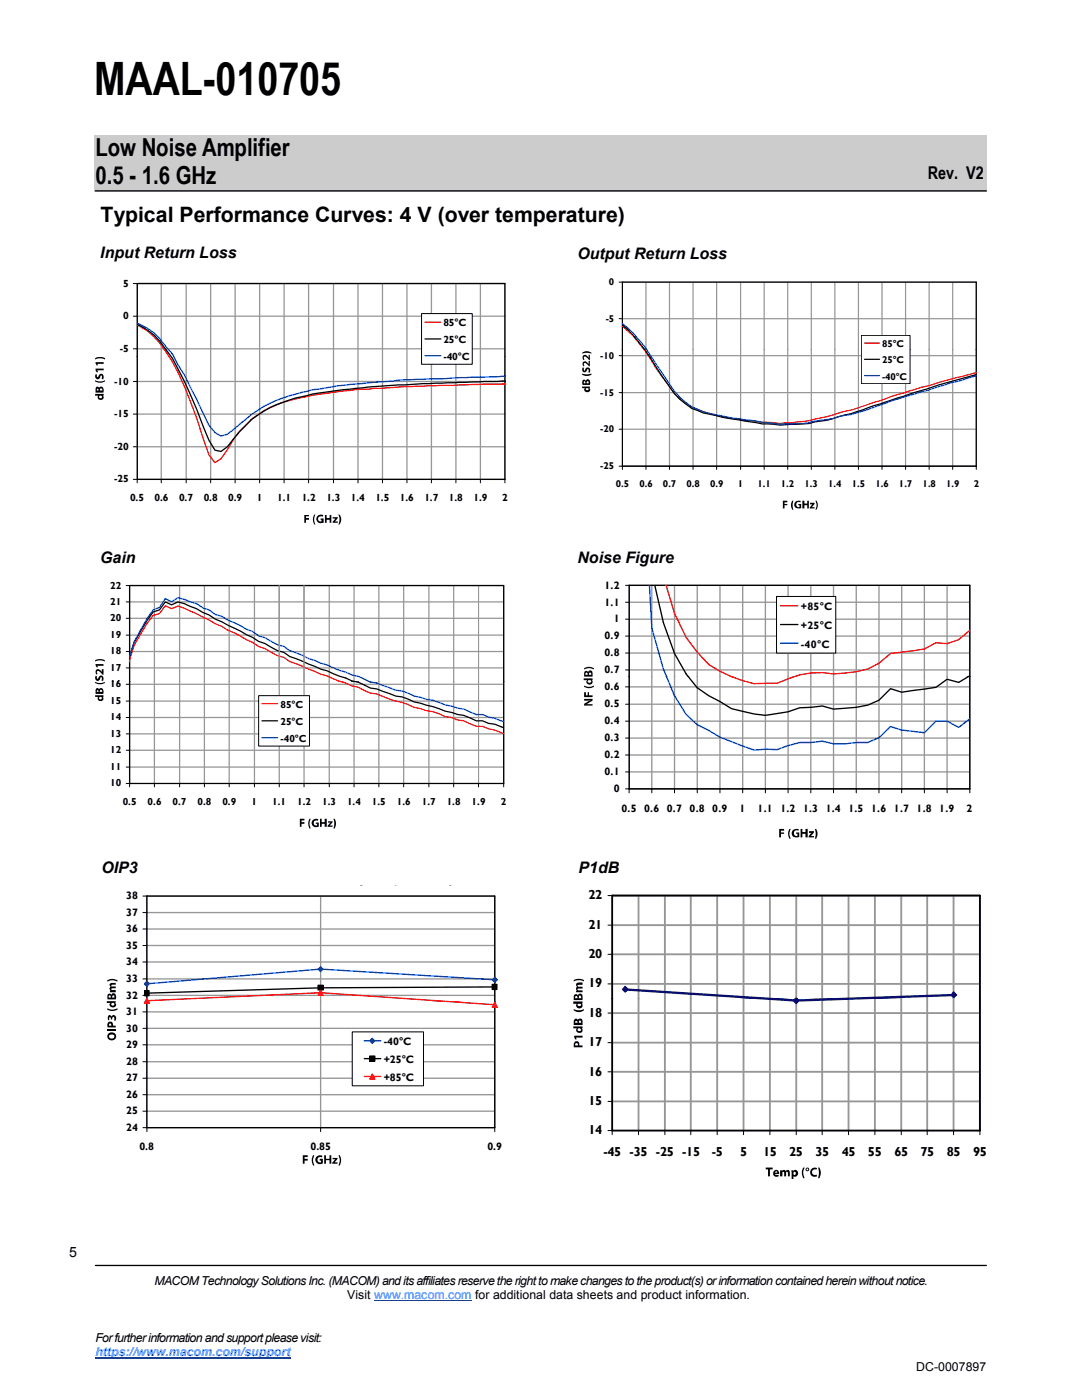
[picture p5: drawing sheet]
<svg xmlns="http://www.w3.org/2000/svg" width="216mm" height="279mm" viewBox="0 0 216 279" stroke-linecap="round" stroke-linejoin="round" font-family="sans-serif">
<path d="M18.8 26.9h178v11.3h-178z" fill-rule="evenodd" fill="#ccc"/>
<path d="M19 38.1h177.8" fill="none" stroke="#000" stroke-width=".26"/>
<g fill="#fff">
<path d="M6.9 247.1h9.6v6.3h-9.6z" fill-rule="evenodd"/>
<path d="M6.9 247.3h9.5v6.4h-9.5z" fill-rule="evenodd"/>
</g>
<path d="M19 252.6h177.8" fill="none" stroke="#000" stroke-width=".26"/>
<path d="M74.7 259.7h19.4" fill="none" stroke="#06f" stroke-width=".2"/>
<path d="M19 271.1h39" fill="none" stroke="#06f" stroke-width=".25"/>
<path d="M6.9 247.3h9.5v6.3h-9.5z" fill-rule="evenodd" fill="#fff"/>
<g fill="none" stroke="#969696" stroke-width=".24">
<path d="M124.2 56.3h70.6v13.6M128.9 56.3v13.6M133.6 56.3v13.6M138.3 56.3v13.6M143 56.3v13.6M147.8 56.3v13.6M152.5 56.3v13.6M157.2 56.3v13.6M161.9 56.3v13.6M166.6 56.3v13.6M171.3 56.3v13.6M176 56.3v10.7"/>
<path d="M180.7 56.3v10.7M185.4 56.3v13.6M190.1 56.3v13.6M124.2 63.6h70.6"/>
</g>
<path d="M124.2 64.8a24.5 24.5 0 0 1 4.6 5.1M124.2 69.9v-13.6h70.6v13.6" fill="none" stroke="#000" stroke-width=".24"/>
<path d="M123.6 56.3h.6v13.6M123.6 63.6h.6" fill="none" stroke="#000" stroke-width=".2"/>
<path d="M124.2 65a23.6 23.6 0 0 1 4.4 4.9" fill="none" stroke="#f00" stroke-width=".24"/>
<path d="M124.2 64.6a21.3 21.3 0 0 1 4.9 5.3" fill="none" stroke="#00f" stroke-width=".24"/>
<path d="M171.9 66.9h9.7v3h-9.7z" fill-rule="evenodd" fill="#fff"/>
<g fill="none" stroke="#000" stroke-width=".2">
<path d="M123.6 78.4h.6M123.6 71h.6M124.2 69.8v23.9M171.9 69.9v-3h9.7v3M123.6 93.1h71.2v.6M123.6 85.7h.6M128.9 93.1v.6M133.6 93.1v.6M138.3 93.1v.6M143 93.1v.6M147.8 93.1v.6M152.5 93.1v.6"/>
<path d="M157.2 93.1v.6M161.9 93.1v.6M166.6 93.1v.6M171.3 93.1v.6M176 93.1v.6M180.7 93.1v.6M185.4 93.1v.6M190.1 93.1v.6"/>
</g>
<path d="M128.6 69.8l2.3 3.7 2.5 3.3a12.7 12.7 0 0 0 8.2 5.7 57.4 57.4 0 0 0 12.9 1.9l1.2 .1 3.5-.3a18 18 0 0 0 4.7-.8l7-1.9a266 266 0 0 1 24-7.1M172.5 68.5h3" fill="none" stroke="#f00" stroke-width=".24"/>
<g fill="none" stroke="#969696" stroke-width=".24">
<path d="M124.2 78.4h70.6M124.2 71h70.6M128.9 69.8v23.3M133.6 69.8v23.3M138.3 69.8v23.3M143 69.8v23.3M147.8 69.8v23.3M152.5 69.8v23.3M157.2 69.8v23.3M161.9 69.8v23.3M166.6 69.8v23.3M171.3 69.8v23.3"/>
<path d="M176 76.5v16.6M180.7 76.5v16.6M185.4 69.8v23.3M190.1 69.8v23.3M194.8 69.8v23.3M124.2 85.7h70.6"/>
</g>
<path d="M124.2 69.8v23.3h70.6v-23.3M128.7 69.8l2.2 3.5a52 52 0 0 0 4.7 6.4l2.5 1.8a14.3 14.3 0 0 0 4.6 1.4l2.4 .6 2.3 .3a41 41 0 0 0 18.8-.2l5.9-1.7a315.5 315.5 0 0 1 22.8-7.1" fill="none" stroke="#000" stroke-width=".24"/>
<path d="M129.1 69.8l4.3 6.5a12.1 12.1 0 0 0 9.3 6.4l3.6 .8 7 .9a13.8 13.8 0 0 0 4.7 .2 13.3 13.3 0 0 0 4.6-.6l3.6-.4 1.2-.4a46.9 46.9 0 0 0 10.6-3.2l5.8-1.8 1.2-.2 4.7-1.6 5.2-1.4" fill="none" stroke="#00f" stroke-width=".24"/>
<g fill="#000">
<path d="M116.2 74.6l.9 .1 .9-.1v.2a1.79 1.79 0 0 1-1.8 0zM116.3 73.3l.3 .1-.1 .3 .2 .3a.58 .58 0 0 1 .7-.6 .58 .58 0 0 1 .3 .8v.2l-.3-.1v-.6h-.2v.2a.49 .49 0 0 1-.4 .4 .49 .49 0 0 1-.5-.2zM116.5 72.2a.81 .81 0 0 1 1 .4v-.6h.2v1.1l-.3-.2a.68 .68 0 0 0-.8-.4l.1 .5-.3 .1-.1-.5zM116.5 70.9a.92 .92 0 0 1 1 .5v-.6h.2v1.1l-.9-.7-.3 .2 .2 .3-.3 .2-.1-.5zM116.2 70.4l.5-.3h.7l.6 .3v.2l-.9-.2-.9 .2z"/>
<path d="M116.2 77.2h1.5v.2l-.1 .1 .2 .1-.1 .4a.65 .65 0 0 1-.6 .3 .65 .65 0 0 1-.5-.5l.2-.3h-.6zM117 77.5v.3l.2 .1 .3-.2a.32 .32 0 0 0-.5-.2z"/>
<path d="M116.3 75.9l.3-.1 .3 .2a.44 .44 0 0 1 .5-.3 .44 .44 0 0 1 .4 .5l-.1 .6h-1.4zM116.5 76.2v.3h.3v-.3zM117.1 76.2v.3h.4v-.3z"/>
</g>
<path d="M171.9 69.8h9.7v6.8h-9.7z" fill-rule="evenodd" fill="#fff"/>
<path d="M171.9 69.8v6.8h9.7v-6.8M124.8 116.8h.8v18.3M124.8 133.7h.8M124.8 130.3h.8M124.8 127h.8M124.8 123.6h.8M124.8 120.2h.8" fill="none" stroke="#000" stroke-width=".2"/>
<path d="M172.5 71.7h3" fill="none" stroke="#000" stroke-width=".24"/>
<path d="M172.5 75h3" fill="none" stroke="#00f" stroke-width=".24"/>
<path d="M156.2 99.9h.9v.4h-.5v.3h.5v.2h-.5v.7h-.4zM158.1 99.9h.3l-.2 .9 .2 .9h-.3l-.2-.5v-.7zM160.1 99.9h.4v.6h.6v-.6h.3v1.6h-.3v-.7h-.6v.7h-.4zM158.8 100.1l.9-.1h.1l-.1 .3a.57 .57 0 0 0-.7 .1v.6l.4 .2h.2v-.4h-.3v-.2h.6v.8a.85 .85 0 0 1-1.1-.1 .85 .85 0 0 1 0-1.2zM161.7 100.3h.9v.3l-.5 .6h.5v.3h-1l.6-.8h-.5zM162.7 99.9h.3l.2 .9a.71 .71 0 0 1-.5 .9l.3-.9z" fill="#000"/>
<g fill="none" stroke="#969696" stroke-width=".27">
<path d="M125.6 116.8h68v18.3M130.1 116.8v18.3M134.6 116.8v18.3M139.2 116.8v18.3M143.7 116.8v18.3M148.2 116.8v18.3M152.8 116.8v18.3M157.3 116.8v18.3M161.8 116.8v18.3M166.4 116.8v18.3M170.9 116.8v18.3M175.4 116.8v18.3"/>
<path d="M180 116.8v18.3M184.5 116.8v18.3M189 116.8v18.3M125.6 133.7h68M125.6 130.3h68M125.6 127h68M125.6 123.6h68M125.6 120.2h68"/>
</g>
<path d="M130.7 116.8l1.7 7.5 2.2 6.1 2.3 4.1 .5 .6M125.6 135.1v-18.3h68v18.3M193.6 134.8l-.4 .3" fill="none" stroke="#000" stroke-width=".27"/>
<path d="M132.9 116.8l1.7 5.6 2.3 4.8 2.3 3 2.3 2.5 2.2 1.3 2.4 1.1M193.6 125.8l-2.3 1.9-2.3 .8-2.2-.2-2.3 1.2-6.8 .9-2.3 2-2.2 1.1-2.3 .6-4.5 .4a15.5 15.5 0 0 0-8 .6" fill="none" stroke="#f00" stroke-width=".27"/>
<path d="M129.6 116.8l.5 8.6 2.3 8.1 .6 1.6" fill="none" stroke="#00f" stroke-width=".27"/>
<path d="M155 119.1h11.8v11.2h-11.8z" fill-rule="evenodd" fill="#fff"/>
<g fill="none" stroke="#000" stroke-width=".2">
<path d="M155 119.1h11.8v11.2h-11.8zM124.8 137.1h.8M125.6 135v23.3M124.8 157.5h68.8v.8M124.8 154.1h.8M124.8 150.7h.8M124.8 147.3h.8M124.8 143.9h.8M124.8 140.6h.8M130.1 157.5v.8M134.6 157.5v.8M139.2 157.5v.8"/>
<path d="M143.7 157.5v.8M148.2 157.5v.8M152.8 157.5v.8M157.3 157.5v.8M161.8 157.5v.8M166.4 157.5v.8M170.9 157.5v.8M175.4 157.5v.8M180 157.5v.8M184.5 157.5v.8M189 157.5v.8"/>
</g>
<path d="M155.8 120.9h3.4M158.7 135l-3.6 1.4-4.6 .1-2.3-.6-2.3-.9" fill="none" stroke="#f00" stroke-width=".27"/>
<path d="M125.6 135v22.5h68v-22.5M155.8 124.7h3.4M193.3 135l-2 1.2-2.3-.6-2.2 1.6-6.8 1-2.3-.7-2.3 2.3-2.2 .9-2.3 .5-4.5 .3-2.3-.6-4.5 .4-2.3 .8-4.5 .7-2.3-.3-4.5-1-4.5-2.6-2.3-1.6-1.9-2.3" fill="none" stroke="#000" stroke-width=".27"/>
<path d="M133 135l1.6 3.9 2.3 3.7 2.3 2.1 4.5 2.4 6.8 2.6 2.3-.2 2.3 .1 4.5-1.4h2.2l2.3-.3 2.3 .6 6.8-.3 2.2-1 2.3-2.2 2.3 .7 4.5 .6 2.3-2.4h2.2l2.3 1.3 2.3-1.7M155.8 128.4h3.4" fill="none" stroke="#00f" stroke-width=".27"/>
<g fill="none" stroke="#969696" stroke-width=".27">
<path d="M125.6 137.1h68M130.1 135v22.5M134.6 135v22.5M139.2 135v22.5M143.7 135v22.5M148.2 135v22.5M152.8 135v22.5M157.3 135v22.5M161.8 135v22.5M166.4 135v22.5M170.9 135v22.5M175.4 135v22.5"/>
<path d="M180 135v22.5M184.5 135v22.5M189 135v22.5M193.6 135v22.5M125.6 154.1h68M125.6 150.7h68M125.6 147.3h68M125.6 143.9h68M125.6 140.6h68"/>
</g>
<g fill="#000">
<path d="M116.6 138.2h.3v.6h.4v-.6h.3v.6h.7v.3h-1.7zM116.6 136.8a1.88 1.88 0 0 0 1.9 0v.3a1.82 1.82 0 0 1-1.9 0zM116.6 133.4a1.92 1.92 0 0 1 1.9 0v.2a1.92 1.92 0 0 0-1.9 0zM116.6 139.5h1.7v.4l-1.3 .7h1.3v.2h-1.7v-.3l1.2-.6h-1.2zM155.5 165.5h1v.3h-.6v.4h.6v.2h-.6v.7h-.4zM157.6 165.5h.2a1.88 1.88 0 0 0 0 1.9h-.2a1.8 1.8 0 0 1 0-1.9zM158.3 165.7l.9-.2h.2l-.1 .3a.56 .56 0 0 0-.8 .4 .56 .56 0 0 0 .7 .6v-.4h-.3v-.2h.6v.9a.93 .93 0 0 1-1.2-.2 .93 .93 0 0 1 0-1.2zM159.8 165.5h.3v.6h.7v-.6h.4v1.6h-.4v-.7h-.7v.7h-.3zM161.5 165.9h.9v.3l-.6 .7h.6v.2h-1l.3-.7 .3-.1h-.5zM162.6 165.5h.3a1.73 1.73 0 0 1 0 1.9h-.3a2.73 2.73 0 0 0 0-1.9z"/>
<path d="M116.5 135.4h1.8v.4h-.2a.57 .57 0 0 1-.1 .7 .57 .57 0 0 1-.7 0 .57 .57 0 0 1-.1-.7h-.7zM117.3 135.8v.2l.2 .3 .5-.2a.36 .36 0 0 0-.2-.3 .36 .36 0 0 0-.5 0z"/>
<path d="M116.7 134.1l.3-.2 .4 .3a.46 .46 0 0 1 .5-.4 .46 .46 0 0 1 .4 .6v.7h-1.7zM116.9 134.3l-.1 .4h.5l-.1-.4zM117.6 134.3v.4h.4v-.3z"/>
</g>
<path d="M122.2 178.8h73.4v20.5h-73.4z" fill="#fff"/>
<g fill="none" stroke="#969696" stroke-width=".37">
<path d="M122.2 178.8h73.4v20.6M127.4 178.8v20.6M132.7 178.8v20.6M137.9 178.8v20.6M143.1 178.8v20.6M148.4 178.8v20.6M153.7 178.8v20.6M158.9 178.8v20.6M164.1 178.8v20.6M169.3 178.8v20.6M174.6 178.8v20.6M179.9 178.8v20.6"/>
<path d="M185 178.8v20.6M190.3 178.8v20.6M122.2 196.4h73.4M122.2 190.5h73.4M122.2 184.7h73.4"/>
</g>
<path d="M122.2 199.4v-20.6h73.4v20.6" fill="none" stroke="#000" stroke-width=".37"/>
<path d="M121.3 178.8h.9v20.6M121.3 196.4h.9M121.3 190.5h.9M121.3 184.7h.9" fill="none" stroke="#000" stroke-width=".2"/>
<path d="M124.8 197.5l29.2 1.9M190.3 198.6l-22.3 .8" fill="none" stroke="#000080" stroke-width=".46"/>
<path d="M124.8 196.8l.6 .7-.6 .6-.6-.6z" fill-rule="evenodd" fill="#000080"/>
<path d="M124.8 196.8l.6 .7-.6 .6-.6-.6z" fill="none" stroke="#000080" stroke-width=".2"/>
<path d="M158.3 199.4l.6-.2 .6 .2z" fill-rule="evenodd" fill="#000080"/>
<path d="M158.6 199.4l.3-.2 .3 .2" fill="none" stroke="#000080" stroke-width=".2"/>
<path d="M190.3 198l.7 .6-.7 .6-.5-.6z" fill-rule="evenodd" fill="#000080"/>
<path d="M190.3 198l.7 .6-.7 .6-.5-.6z" fill="none" stroke="#000080" stroke-width=".2"/>
<path d="M122.2 199.3h73.4v26.4h-73.4z" fill="#fff"/>
<g fill="none" stroke="#969696" stroke-width=".37">
<path d="M127.4 199.3v26.4M132.7 199.3v26.4M137.9 199.3v26.4M143.1 199.3v26.4M148.4 199.3v26.4M153.7 199.3v26.4M158.9 199.3v26.4M164.1 199.3v26.4M169.3 199.3v26.4M174.6 199.3v26.4M179.9 199.3v26.4M185 199.3v26.4"/>
<path d="M190.3 199.3v26.4M195.6 199.3v26.4M122.2 219.8h73.4M122.2 213.9h73.4M122.2 208.1h73.4M122.2 202.2h73.4"/>
</g>
<path d="M122.2 199.3v26.4h73.4v-26.4" fill="none" stroke="#000" stroke-width=".37"/>
<g fill="none" stroke="#000" stroke-width=".2">
<path d="M122.2 199.3v27.2M121.3 219.8h.9M121.3 213.9h.9M121.3 208.1h.9M121.3 202.2h.9M121.3 225.7h74.3v.8M127.4 225.7v.8M132.7 225.7v.8M137.9 225.7v.8M143.1 225.7v.8M148.4 225.7v.8M153.7 225.7v.8"/>
<path d="M158.9 225.7v.8M164.1 225.7v.8M169.3 225.7v.8M174.6 225.7v.8M179.9 225.7v.8M185 225.7v.8M190.3 225.7v.8"/>
</g>
<path d="M152.5 199.3l6.4 .4 11.9-.4" fill="none" stroke="#000080" stroke-width=".46"/>
<path d="M158.3 199.7l.6-.4 .6 .4-.6 .7z" fill-rule="evenodd" fill="#000080"/>
<path d="M158.8 199.3l-.5 .4 .6 .7 .6-.7-.4-.4" fill="none" stroke="#000080" stroke-width=".2"/>
<g fill="#000">
<path d="M115 196.3l.5-.2h.8v.5h-.9l-.2 .2 .2 .1h.9v.4h-.9l-.2 .2 .2 .2h.9v.4h-1.3v-.3l.2-.1-.2-.4 .2-.4-.2-.2zM114.5 195.7a2 2 0 0 1 2 0v.2a2.02 2.02 0 0 0-2 0zM114.5 201.4a2.02 2.02 0 0 0 2 0v.2a1.49 1.49 0 0 1-2 0zM114.6 206.7h1.7v.4h-1.3l.1 .4h-.3zM152.8 233h1.4v.4h-.5v1.4h-.4v-1.4h-.5zM155.7 233.6l.4 .1 .3-.2 .4 .3 .2-.2h.4l.2 .5v.7h-.3v-.6l-.2-.3-.2 .1v.8h-.4v-.6l-.2-.3-.2 .1v.8h-.4zM160.3 233h.3a2.16 2.16 0 0 0 0 2.2h-.3a2.06 2.06 0 0 1 0-2.2zM162 233.3l.6-.3 .5 .1-.1 .3a.6 .6 0 0 0-.9 .5 .6 .6 0 0 0 .9 .5l.1 .4a.93 .93 0 0 1-1.2-.3 .93 .93 0 0 1 .1-1.2zM163.3 233h.2a1.97 1.97 0 0 1 0 2.2h-.2a3.1 3.1 0 0 0 0-2.2z"/>
<path d="M114.4 199.9h1.9v.4h-.2a.6 .6 0 0 1 0 .8 .6 .6 0 0 1-.8 .1 .6 .6 0 0 1-.1-.8h-.8zM115.3 200.4a.32 .32 0 0 0 .3 .4 .32 .32 0 0 0 .3-.4z"/>
<path d="M114.6 198.6l.4-.2 .3 .3a.52 .52 0 0 1 .8-.3 .52 .52 0 0 1 .2 .8v.4h-1.8zM114.8 198.9v.4h.4l-.1-.5zM115.6 198.8l-.1 .5h.5l-.1-.5z"/>
<path d="M114.4 204.9h1.9v.4h-.2a.6 .6 0 0 1-.1 .8 .6 .6 0 0 1-.8-.1l-.2-.4 .2-.3h-.8zM115.4 205.3l-.1 .1a.32 .32 0 0 0 .3 .4 .32 .32 0 0 0 .3-.4z"/>
<path d="M114.7 207.9a.61 .61 0 0 1 .8 .1 .61 .61 0 0 1 .1 .7h.7v.3h-1.8v-.7zM114.8 208.3v.4h.5v-.2a.28 .28 0 0 0-.2-.3 .28 .28 0 0 0-.3 .1z"/>
<path d="M114.7 203.4l.3-.1 .3 .3a.48 .48 0 0 1 .6-.3 .48 .48 0 0 1 .4 .5v.8h-1.8v-.8zM114.8 203.8v.3h.4l-.1-.3zM115.6 203.7l-.1 .4h.5l-.1-.4z"/>
<path d="M154.5 233.7a.62 .62 0 0 1 .7-.1 .62 .62 0 0 1 .3 .7h-.8l.2 .2h.5v.3a.71 .71 0 0 1-.9-.1 .71 .71 0 0 1 0-1zM154.8 233.8l-.1 .3h.4v-.3z"/>
<path d="M157.9 233.6h.4v.2a.64 .64 0 0 1 1 .1 .64 .64 0 0 1-.4 .9l-.3 .1-.2-.2v.6h-.4zM158.4 233.9v.2a.27 .27 0 0 0 0 .3 .27 .27 0 0 0 .4 0v-.4z"/>
<path d="M160.8 233.4a.38 .38 0 0 1 .7 0 .38 .38 0 0 1-.7 0zM160.9 233.4a.2 .2 0 0 0 .4 0 .2 .2 0 0 0-.4 0z"/>
</g>
<path d="M29.3 178.9h69.4v21.1M64 178.9v21.1M29.3 198.7h69.4M29.3 195.4h69.4M29.3 192h69.4M29.3 188.7h69.4M29.3 185.4h69.4M29.3 182.2h69.4" fill="none" stroke="#969696" stroke-width=".27"/>
<path d="M29.3 200v-21.1h69.4v21.1M98.7 197l-34.7 .2-34.7 1" fill="none" stroke="#000" stroke-width=".27"/>
<path d="M28.5 178.9h.8v21.1M28.5 198.7h.8M28.5 195.4h.8M28.5 192h.8M28.5 188.7h.8M28.5 185.4h.8M28.5 182.2h.8" fill="none" stroke="#000" stroke-width=".2"/>
<path d="M98.7 195.6l-34.7-2.2-34.7 3" fill="none" stroke="#00f" stroke-width=".27"/>
<path d="M29.3 199.7l34.7-1.6 26.4 1.9" fill="none" stroke="#f00" stroke-width=".27"/>
<path d="M28.8 196.4l.5-.6 .6 .6-.6 .5z" fill-rule="evenodd" fill="#00f"/>
<path d="M28.8 196.4l.5-.6 .6 .6-.6 .5z" fill="none" stroke="#00f" stroke-width=".2"/>
<path d="M63.5 193.4l.5-.4 .5 .4-.5 .6z" fill-rule="evenodd" fill="#00f"/>
<path d="M63.5 193.4l.5-.4 .5 .4-.5 .6z" fill="none" stroke="#00f" stroke-width=".2"/>
<path d="M98.7 195l.6 .6-.6 .5-.5-.5z" fill-rule="evenodd" fill="#00f"/>
<path d="M98.7 195l.6 .6-.6 .5-.5-.5z" fill="none" stroke="#00f" stroke-width=".2"/>
<g fill="#000">
<path d="M28.8 197.7h1v1.1h-1z" fill-rule="evenodd"/>
<path d="M63.5 196.6h1v1h-1z" fill-rule="evenodd"/>
</g>
<path d="M28.8 197.7h1v1.1h-1zM63.5 196.6h1v1h-1zM98.2 196.5h1v1h-1z" fill="none" stroke="#000" stroke-width=".2"/>
<path d="M98.2 196.5h1v1h-1z" fill="#000"/>
<path d="M29.3 199.2l.6 .8h-1.1z" fill="#f00"/>
<path d="M28.9 200l.4-.8 .4 .8" fill="none" stroke="#f00" stroke-width=".2"/>
<path d="M64 197.6l.5 1.1h-1z" fill="#f00"/>
<path d="M64 197.6l.5 1.1h-1z" fill="none" stroke="#f00" stroke-width=".2"/>
<g fill="#000">
<path d="M78.6 176.6h1.5l-1.3 .1-.1-.1h.4z"/>
<path d="M70.8 176.6h1.5v.1zM71.3 176.6h.6z"/>
<path d="M89.6 176.6h1.5h-.4a.44 .44 0 0 0-.7 .1zM90 176.6h.7z"/>
</g>
<path d="M64 199.9v25.2M98.7 199.9v25.2M29.3 218.5h69.4M29.3 215.2h69.4M29.3 211.9h69.4M29.3 208.6h69.4M29.3 205.3h69.4M29.3 202h69.4M29.3 221.8h69.4" fill="none" stroke="#969696" stroke-width=".27"/>
<path d="M29.3 199.9v25.2h69.4v-25.2" fill="none" stroke="#000" stroke-width=".27"/>
<path d="M29.3 199.9v26M28.5 218.5h.8M28.5 215.2h.8M28.5 211.9h.8M28.5 208.6h.8M28.5 205.3h.8M28.5 202h.8M28.5 225.1h70.2v.8M28.5 221.8h.8M64 225.1v.8" fill="none" stroke="#000" stroke-width=".2"/>
<path d="M88.9 199.9l9.8 .7" fill="none" stroke="#f00" stroke-width=".27"/>
<path d="M28.8 200.3l.5-.4 .6 .4z" fill="#f00"/>
<path d="M29 199.9l-.2 .4h1.1l-.2-.4" fill="none" stroke="#f00" stroke-width=".2"/>
<path d="M98.7 200l.6 1.1h-1.1z" fill="#f00"/>
<path d="M98.7 200l.6 1.1h-1.1z" fill="none" stroke="#f00" stroke-width=".2"/>
<g fill="#000">
<path d="M21.9 196.4l.5-.2h.7v.3h-.6l-.3 .2 .1 .2h.8v.4h-.6l-.3 .1 .1 .2h.8v.5h-1.2v-.4h.2l-.2-.4 .2-.3-.2-.2zM21.4 195.7a2.08 2.08 0 0 1 2.1 0v.2a2.1 2.1 0 0 0-2.1 0zM21.4 205.4h1.7v.4h-1.7zM21.4 201.3a2.1 2.1 0 0 0 2.1 0v.2a1.97 1.97 0 0 1-2.1 0zM21.7 202.7a.42 .42 0 0 1 .6 .3v-.2a.59 .59 0 0 1 .8 .1 .59 .59 0 0 1-.1 .8h-.3l.1-.6-.1-.1-.3 .1v.4h-.3v-.4h-.3l.1 .5-.3 .1-.1-.5zM60.4 230.6h1v.3h-.6v.4h.6v.4h-.6v.6h-.4zM62.5 230.6h.2a2.08 2.08 0 0 0 0 2h-.2a1.98 1.98 0 0 1 0-2zM63.2 230.8l.9-.2 .2 .1v.3a.56 .56 0 0 0-.9 .4 .56 .56 0 0 0 .7 .6v-.3h-.3v-.4h.6v.9a.91 .91 0 0 1-1.2-.1 .91 .91 0 0 1 0-1.3zM64.7 230.6h.4v.7h.7v-.7h.3v1.7h-.3v-.7h-.7v.7h-.4zM66.4 231.1h1l-.6 .9h.6v.3h-1.1v-.2l.6-.7h-.5zM67.5 230.6h.3a1.92 1.92 0 0 1 0 2h-.3a2.1 2.1 0 0 0 0-2z"/>
<path d="M21.3 199.8h1.8v.3l-.2 .1a.54 .54 0 0 1 .1 .8 .54 .54 0 0 1-.7 0 .49 .49 0 0 1-.4-.3 .49 .49 0 0 1 .1-.5h-.7zM22.3 200.3l.1 .4h.3l.1-.2a.36 .36 0 0 0-.5-.2z"/>
<path d="M21.5 198.5l.1-.1a.38 .38 0 0 1 .6 .2 .49 .49 0 0 1 .6-.4 .49 .49 0 0 1 .4 .6l-.1 .7h-1.6zM21.7 198.8l.1 .3h.3l-.1-.4zM22.5 198.7l-.1 .4h.4v-.4z"/>
<path d="M21.7 204a.61 .61 0 0 1 .7 0 .61 .61 0 0 1 .2 .7h.5v.4h-1.6l-.1-.7zM21.8 204.3v.4h.4l-.1-.4z"/>
<path d="M21.5 206.8a.86 .86 0 0 1 1.7 0 .86 .86 0 0 1-1.7 0zM21.8 206.6a.5 .5 0 0 0 .5 .7 .5 .5 0 0 0 .5-.7l-.5-.1z"/>
</g>
<path d="M70.3 206h14.2v10.7h-14.2z" fill-rule="evenodd" fill="#fff"/>
<path d="M70.3 206h14.2v10.7h-14.2z" fill="none" stroke="#000" stroke-width=".2"/>
<path d="M72.7 207.8h3.3" fill="none" stroke="#00f" stroke-width=".27"/>
<path d="M74.3 207.2l.5 .6-.5 .5-.5-.5z" fill-rule="evenodd" fill="#00f"/>
<path d="M74.3 207.2l.5 .6-.5 .5-.5-.5z" fill="none" stroke="#00f" stroke-width=".2"/>
<path d="M72.7 211.3h3.3" fill="none" stroke="#000" stroke-width=".27"/>
<path d="M73.8 210.8h1v1h-1z" fill-rule="evenodd" fill="#000"/>
<path d="M73.8 210.8h1v1h-1z" fill="none" stroke="#000" stroke-width=".2"/>
<path d="M72.7 214.9h3.3" fill="none" stroke="#f00" stroke-width=".27"/>
<path d="M74.3 214.3l.5 1.1h-1z" fill="#f00"/>
<path d="M74.3 214.3l.5 1.1h-1z" fill="none" stroke="#f00" stroke-width=".2"/>
<g fill="#000">
<path d="M19 136.1l1 .2 .9-.2v.2a1.82 1.82 0 0 1-1.9 0zM19.1 132.6h1.6v.3h-1.3l.2 .2-.3 .1zM19.1 134.9l.3 .1-.1 .3 .3 .1a.55 .55 0 0 1 .6-.6 .55 .55 0 0 1 .5 .7l-.1 .4-.4-.1 .1-.6h-.2a.58 .58 0 0 1-.7 .7 .58 .58 0 0 1-.4-.9zM19.3 133.6a.9 .9 0 0 1 1 .6v-.6h.4v1.1h-.3l-.8-.8-.3 .3 .2 .3-.3 .2-.1-.5zM19 131.8a1.93 1.93 0 0 1 1.9 0v.3l-1-.3-.9 .3z"/>
<path d="M19 138.8h1.7v.3h-.2l.2 .3-.1 .3a.6 .6 0 0 1-.8 .2 .6 .6 0 0 1-.3-.7l.1-.1h-.6zM19.8 139.4a.28 .28 0 0 0 .5 0 .28 .28 0 0 0-.5 0z"/>
<path d="M19.2 137.4h.4l.1 .2a.52 .52 0 0 1 .7-.2 .52 .52 0 0 1 .3 .7l-.1 .4h-1.5v-.8zM19.3 137.8v.3h.4l-.1-.3zM20 137.7l-.1 .4h.5l-.1-.4z"/>
</g>
<path d="M25.9 116.9h74.6v19.1h-74.6z" fill="#fff"/>
<g fill="none" stroke="#969696" stroke-width=".25">
<path d="M25.9 116.9h74.6v39.5M30.8 116.9v39.5M35.8 116.9v39.5M40.8 116.9v39.5M45.7 116.9v39.5M50.8 116.9v39.5M55.7 116.9v39.5M60.7 116.9v39.5M65.7 116.9v39.5M70.7 116.9v39.5M75.6 116.9v39.5M80.6 116.9v39.5"/>
<path d="M85.6 116.9v39.5M90.5 116.9v39.5M95.5 116.9v39.5M25.9 133.3h74.6M25.9 130h74.6M25.9 126.8h74.6M25.9 123.4h74.6M25.9 120.1h74.6M25.9 139.9h74.6M25.9 136.6h74.6M25.9 153.1h74.6M25.9 149.8h74.6"/>
<path d="M25.9 146.5h74.6M25.9 143.2h74.6"/>
</g>
<path d="M25.9 116.9h74.6v39.5h-74.6zM25.8 131.2l1-3 2.5-4.3 1.3-1.7 1.2-.5 1.2-1.6 1.2 .6 1.3-.6 1.3 .4 2.4 1 1.3 .7 1.2 .5 1.3 .9 7.4 3.6 1.2 .8 1.3 .4 2.5 1.5 1.3 .3 1.1 .8 6.2 2.6 1.3 .3 4.9 2 1.3 .3 2.4 1.1 1.3 .2 3.8 1.4 1.2 .2 2.5 1 3.6 .9 2.6 1 3.7 .8 2.5 1.1h1.2l1.2 .5 1.3 .2 1.8 .7" fill="none" stroke="#000" stroke-width=".25"/>
<g fill="none" stroke="#000" stroke-width=".2">
<path d="M25.2 116.9h.7v40.2M25.2 133.3h.7M25.2 130h.7M25.2 126.8h.7M25.2 123.4h.7M25.2 120.1h.7M25.2 139.9h.7M25.2 136.6h.7M25.2 156.4h75.3v.7M25.2 153.1h.7M25.2 149.8h.7M25.2 146.5h.7"/>
<path d="M25.2 143.2h.7M30.8 156.4v.7M35.8 156.4v.7M40.8 156.4v.7M45.7 156.4v.7M50.8 156.4v.7M55.7 156.4v.7M60.7 156.4v.7M65.7 156.4v.7M70.7 156.4v.7M75.6 156.4v.7M80.6 156.4v.7"/>
<path d="M85.6 156.4v.7M90.5 156.4v.7M95.5 156.4v.7"/>
</g>
<path d="M25.8 131.8l1-3 2.5-4.3 1.3-1.7 1.2-.3 1.2-1.6 1.2 .6 1.3-.5a80.2 80.2 0 0 1 9.9 4.8l1.3 .5 3.7 1.9 1.2 .8 1.3 .5 2.5 1.4 1.3 .3 1.1 .9 12.4 4.8 1.3 .3 2.4 1.1 1.3 .2a22.2 22.2 0 0 0 5 1.7l2.5 1 3.6 .8 2.6 1 1.2 .2 1.3 .5 1.2 .2 2.5 1.1h1.2l4.3 1.5" fill="none" stroke="#f00" stroke-width=".25"/>
<path d="M25.8 131.2l1-3.1 2.5-4.5 1.3-1.9 1.2-.5 1.2-1.7 1.2 .6 1.3-.8 3.7 1.2 1.3 .8 1.2 .4 1.3 1 1.2 .3 1.2 .7 2.5 1.1 1.3 .8 1.2 .4 1.2 .9 1.3 .4 2.5 1.4 1.3 .3 1.1 .9 2.5 .9 1.3 .7 3.7 1.2 4.9 2 1.3 .3 2.4 1.2 1.3 .1 3.8 1.5 1.2 .1 2.5 1 3.6 .9 2.6 .9 2.5 .7 1.2 .1 2.5 1.1h1.2l1.2 .5 1.3 .3 1.8 .7" fill="none" stroke="#00f" stroke-width=".25"/>
<path d="M59.8 163.4h1v.4h-.6v.3h.6v.3h-.6v.6h-.4zM61.8 163.4h.2l-.2 1 .2 1h-.2a1.87 1.87 0 0 1 0-2zM62.5 163.7a1.01 1.01 0 0 1 1-.2l-.1 .4a.52 .52 0 0 0-.8 .3 .52 .52 0 0 0 .7 .6v-.4h-.3v-.2h.6v.8a.9 .9 0 0 1-1.2-.2 .9 .9 0 0 1 .1-1.1zM63.9 163.4h.3v.7h.6v-.7h.4v1.6h-.4v-.6h-.6v.6h-.3zM65.5 163.9h.9l-.6 .9h.6v.2h-1l.6-.8h-.5zM66.5 163.4h.3a1.89 1.89 0 0 1 0 2h-.3l.2-1z" fill="#000"/>
<path d="M51.6 138.9h10.2v10h-10.2z" fill-rule="evenodd" fill="#fff"/>
<path d="M51.6 138.9h10.2v10h-10.2z" fill="none" stroke="#000" stroke-width=".2"/>
<path d="M52.3 140.4h3.1" fill="none" stroke="#f00" stroke-width=".25"/>
<path d="M52.3 143.9h3.1" fill="none" stroke="#000" stroke-width=".25"/>
<path d="M52.3 147.2h3.1" fill="none" stroke="#00f" stroke-width=".25"/>
<path d="M27.4 56.6h73.4v14.6h-73.4z" fill="#fff"/>
<g fill="none" stroke="#969696" stroke-width=".26">
<path d="M27.4 56.6h73.4v14.6M32.2 56.6v14.6M37.2 56.6v14.6M42 56.6v14.6M46.9 56.6v14.6M51.8 56.6v14.6M56.7 56.6v14.6M61.6 56.6v14.6M66.6 56.6v14.6M71.4 56.6v14.6M76.3 56.6v14.6M81.2 56.6v14.6"/>
<path d="M86.1 56.6v6M91 56.6v6M95.9 56.6v14.6M27.4 69.6h73.4M27.4 63.1h73.4"/>
</g>
<path d="M27.3 64.7a12.7 12.7 0 0 1 5.8 5.1l1.1 1.4M27.4 71.2v-14.6h73.4v14.6" fill="none" stroke="#000" stroke-width=".26"/>
<path d="M26.6 56.6h.8v14.6M26.6 69.6h.8M26.6 63.1h.8" fill="none" stroke="#000" stroke-width=".2"/>
<path d="M27.3 64.8a15.2 15.2 0 0 1 6.5 6.4" fill="none" stroke="#f00" stroke-width=".26"/>
<path d="M27.3 64.5a12.3 12.3 0 0 1 5.8 4.7l1.3 1.5 .3 .5" fill="none" stroke="#00f" stroke-width=".26"/>
<path d="M84.1 62.6h10.2v8.6h-10.2z" fill-rule="evenodd" fill="#fff"/>
<path d="M84.1 71.2v-8.6h10.2v8.6" fill="none" stroke="#000" stroke-width=".2"/>
<path d="M84.8 64.3h3.2" fill="none" stroke="#f00" stroke-width=".26"/>
<path d="M84.8 67.7h3.2" fill="none" stroke="#000" stroke-width=".26"/>
<path d="M84.8 71h3.2" fill="none" stroke="#00f" stroke-width=".26"/>
<path d="M27.4 71.2h73.4v24.5h-73.4z" fill="#fff"/>
<g fill="none" stroke="#969696" stroke-width=".26">
<path d="M27.4 76.1h73.4M32.2 71.1v24.6M37.2 71.1v24.6M42 71.1v24.6M46.9 71.1v24.6M51.8 71.1v24.6M56.7 71.1v24.6M61.6 71.1v24.6M66.6 71.1v24.6M71.4 71.1v24.6M76.3 71.1v24.6M81.2 71.1v24.6"/>
<path d="M86.1 72.7v23M91 72.7v23M95.9 71.1v24.6M100.8 71.1v24.6M27.4 89.2h73.4M27.4 82.7h73.4"/>
</g>
<path d="M27.4 71.1v24.6h73.4v-24.6M34.1 71.1l.3 .4a87.4 87.4 0 0 1 6.1 13.5l1.2 2.9 1.2 2 1.2 .2 1.3-.9a27.8 27.8 0 0 1 6.1-6.4 30.8 30.8 0 0 1 12.1-4.3 232.3 232.3 0 0 1 29.4-2.2l7.9-.2" fill="none" stroke="#000" stroke-width=".26"/>
<g fill="none" stroke="#000" stroke-width=".2">
<path d="M26.6 76.1h.8M27.4 71.1v25.3M26.6 95.7h74.2v.7M26.6 89.2h.8M26.6 82.7h.8M32.2 95.7v.7M37.2 95.7v.7M42 95.7v.7M46.9 95.7v.7M51.8 95.7v.7M56.7 95.7v.7M61.6 95.7v.7"/>
<path d="M66.6 95.7v.7M71.4 95.7v.7M76.3 95.7v.7M81.2 95.7v.7M86.1 95.7v.7M91 95.7v.7M95.9 95.7v.7"/>
</g>
<path d="M33.7 71.1a68.7 68.7 0 0 1 6.8 16.3l1.2 3.4 1.2 1.5 1.2-.7 1.3-1.8a19.5 19.5 0 0 1 8.5-8.4 38.1 38.1 0 0 1 11-2.9 182.1 182.1 0 0 1 20.8-1.5l15.2-.4" fill="none" stroke="#f00" stroke-width=".26"/>
<path d="M34.6 71.1l2.2 3.8 4.9 10 1.2 1.4 1.2 .7 1.3-.3 2.4-2a26.3 26.3 0 0 1 13.4-6.6l1.2-.3 7.4-1.1a189.9 189.9 0 0 1 19.6-1.2l11.5-.4" fill="none" stroke="#00f" stroke-width=".26"/>
<g fill="#000">
<path d="M19 75.9a1.96 1.96 0 0 0 2 0v.2a1.83 1.83 0 0 1-2 0zM19.1 73.6h1.6v.3h-1.3l.2 .4h-.3l-.2-.4zM19.1 72.3h1.6v.3h-1.3l.2 .3-.3 .1zM19.1 74.7l.3 .1-.1 .3 .3 .1a.56 .56 0 0 1 .6-.6 .56 .56 0 0 1 .5 .7l-.1 .4-.3-.1v-.6h-.2a.59 .59 0 0 1-.7 .7 .59 .59 0 0 1-.4-.9zM19 71.5a1.92 1.92 0 0 1 2 0v.3a1.97 1.97 0 0 0-2 0z"/>
<path d="M19 78.6h1.7v.4h-.2l.2 .3-.1 .3a.62 .62 0 0 1-.7 .2 .62 .62 0 0 1-.4-.7l.1-.1h-.6zM19.8 79.3a.3 .3 0 0 0 .6 0 .3 .3 0 0 0-.6 0z"/>
<path d="M19.3 77.2h.3l.2 .2a.54 .54 0 0 1 .7-.2 .54 .54 0 0 1 .2 .7l-.1 .5h-1.5v-.9zM19.3 77.7v.2h.4l-.1-.2zM20 77.6l-.1 .3h.5l-.1-.3z"/>
</g>
<path d="M84.1 71.1h10.2v1.6h-10.2z" fill-rule="evenodd" fill="#fff"/>
<path d="M84.1 71.1v1.6h10.2v-1.6" fill="none" stroke="#000" stroke-width=".2"/>
<path d="M60.7 102.8h1v.3h-.6v.3h.6v.3h-.6v.6h-.4zM62.7 102.7h.3a1.93 1.93 0 0 0 0 1.9h-.3a1.82 1.82 0 0 1 0-1.9zM63.4 103l.8-.3 .3 .1-.1 .3a.56 .56 0 0 0-.9 .3 .56 .56 0 0 0 .7 .7l-.2-.6h.6v.8a.92 .92 0 0 1-1.2-.1 .92 .92 0 0 1 0-1.2zM64.8 102.8h.4v.6h.6v-.6h.3v1.5h-.3v-.6h-.6v.6h-.4zM66.4 103.2h1l-.6 .9h.6v.2h-1l.5-.8h-.5zM67.5 102.7h.2a1.44 1.44 0 0 1 .1 1.9h-.3a1.95 1.95 0 0 0 0-1.9z" fill="#000"/>
<text font-size="9.2" x="18.8" y="19">MAAL-010705</text>
<g font-size="5">
<text x="19" y="31.1">Low Noise Amplifier</text>
<text x="19" y="36.8">0.5 - 1.6 GHz</text>
</g>
<text font-size="4.2" x="20.1" y="44.4">Typical Performance Curves: 4 V (over temperature)</text>
<text font-size="3.5" x="185.2" y="35.7">Rev. V2</text>
<g font-size="3.2">
<text x="20" y="51.5">Input Return Loss</text>
<text x="115.3" y="51.6">Output Return Loss</text>
<text x="20" y="112.3">Gain</text>
<text x="115.3" y="112.4">Noise Figure</text>
<text x="20.3" y="174.2">OIP3</text>
<text x="115.5" y="174.3">P1dB</text>
</g>
<text font-size="2.8" x="13.8" y="250.9">5</text>
<g font-size="2.6">
<text x="117.5" y="179.5">22</text>
<text x="117.5" y="185.3">21</text>
<text x="117.5" y="191.2">20</text>
<text x="117.5" y="197.1">19</text>
<text x="117.5" y="203">18</text>
<text x="117.5" y="208.8">17</text>
<text x="117.5" y="214.7">16</text>
<text x="117.5" y="220.5">15</text>
<text x="117.5" y="226.4">14</text>
<text x="120.4" y="230.8">-45 -35 -25 -15</text>
<text x="142.1" y="230.8">-5</text>
<text x="147.7" y="230.8">5</text>
<text x="152.3" y="230.8">15</text>
<text x="157.5" y="230.8">25</text>
<text x="162.8" y="230.8">35</text>
<text x="168" y="230.8">45</text>
<text x="173.2" y="230.8">55</text>
<text x="178.5" y="230.8">65</text>
<text x="183.7" y="230.8">75</text>
<text x="189" y="230.8">85</text>
<text x="194.2" y="230.8">95</text>
</g>
<g font-size="2.5">
<text x="30.8" y="256.5">MACOM Technology Solutions Inc. (MACOM) and its affiliates reserve the right to make changes to the product(s) or information contained herein without notice.</text>
<text x="69.3" y="259.3">Visit www.macom.com for additional data sheets and product information.</text>
<text x="19" y="267.8">For further information and support please visit:</text>
<text x="182.9" y="273.6">DC-0007897</text>
</g>
<text font-size="2.5" fill="#06f" x="19" y="270.7">https://www.macom.com/support</text>
<g font-size="2.1">
<text x="24.6" y="57.2">5</text>
<text x="24.6" y="63.7">0</text>
<text x="88.5" y="65.1">85°C</text>
<text x="23.9" y="70.3">-5</text>
<text x="88.5" y="68.5">25°C</text>
<text x="88.5" y="71.9">-40°C</text>
<text x="89.2" y="71.9">40 C</text>
<text x="22.8" y="76.8">-10</text>
<text x="22.8" y="83.3">-15</text>
<text x="22.8" y="89.8">-20</text>
<text x="22.8" y="96.3">-25</text>
<text x="26" y="99.9">0.5</text>
<text x="30.8" y="99.9">0.6</text>
<text x="35.7" y="99.9">0.7</text>
<text x="40.6" y="99.9">0.8</text>
<text x="45.5" y="99.9">0.9</text>
<text x="51.3" y="99.9">1</text>
<text x="55.3" y="99.9">1.1</text>
<text x="60.2" y="99.9">1.2</text>
<text x="65.1" y="99.9">1.3</text>
<text x="70" y="99.9">1.4</text>
<text x="74.9" y="99.9">1.5</text>
<text x="79.8" y="99.9">1.6</text>
<text x="84.7" y="99.9">1.7</text>
<text x="89.6" y="99.9">1.8</text>
<text x="94.5" y="99.9">1.9</text>
<text x="100.2" y="99.9">2</text>
<text x="120.6" y="117.5">1.2</text>
<text x="120.6" y="120.9">1.1</text>
<text x="122.5" y="124.2">1</text>
<text x="159.8" y="121.8">+8</text>
<text x="159.8" y="125.6">+2</text>
<text x="162.4" y="121.8">5°C</text>
<text x="162.4" y="125.6">5°C</text>
<text x="120.6" y="131">0.8</text>
<text x="120.6" y="127.6">0.9</text>
<text x="159.8" y="129.3">-40°C</text>
<text x="120.6" y="134.4">0.7</text>
<text x="120.6" y="137.8">0.6</text>
<text x="120.6" y="141.2">0.5</text>
<text x="120.6" y="148">0.3</text>
<text x="120.6" y="144.6">0.4</text>
<text x="120.6" y="154.7">0.1</text>
<text x="120.6" y="151.4">0.2</text>
<text x="122.5" y="158.1">0</text>
<text x="124" y="162.2">0.5</text>
<text x="128.5" y="162.2">0.6</text>
<text x="133.1" y="162.2">0.7</text>
<text x="137.6" y="162.2">0.8</text>
<text x="142.2" y="162.2">0.9</text>
<text x="147.6" y="162.2">1</text>
<text x="151.2" y="162.2">1.1</text>
<text x="155.7" y="162.2">1.2</text>
<text x="160.3" y="162.2">1.3</text>
<text x="164.8" y="162.2">1.4</text>
<text x="169.3" y="162.2">1.5</text>
<text x="173.8" y="162.2">1.6</text>
<text x="178.4" y="162.2">1.7</text>
<text x="182.9" y="162.2">1.8</text>
<text x="187.5" y="162.2">1.9</text>
<text x="192.9" y="162.2">2</text>
<text x="25.2" y="179.5">38</text>
<text x="25.2" y="182.8">37</text>
<text x="25.2" y="189.4">35</text>
<text x="25.2" y="186.1">36</text>
<text x="25.2" y="196">33</text>
<text x="25.2" y="192.7">34</text>
<text x="25.2" y="199.3">32</text>
<text x="25.2" y="202.6">31</text>
<text x="25.2" y="209.2">29</text>
<text x="25.2" y="205.9">30</text>
<text x="76.6" y="208.6">-40°C</text>
<text x="25.2" y="215.9">27</text>
<text x="25.2" y="212.6">28</text>
<text x="76.6" y="212.2">+25°C</text>
<text x="76.6" y="215.8">+85°C</text>
<text x="25.2" y="219.2">26</text>
<text x="25.2" y="225.8">24</text>
<text x="25.2" y="222.5">25</text>
<text x="27.8" y="229.6">0.8</text>
<text x="62" y="229.6">0.85</text>
<text x="97.3" y="229.6">0.9</text>
</g>
<g font-size="2">
<text x="120.9" y="64.2">-5</text>
<text x="119.8" y="71.6">-10</text>
<text x="176" y="69.3">85°C</text>
<text x="176" y="72.5">25°C</text>
<text x="176" y="75.8">-40°C</text>
<text x="119.8" y="86.3">-20</text>
<text x="119.8" y="93.6">-25</text>
<text x="122.9" y="97.2">0.5</text>
<text x="127.6" y="97.2">0.6</text>
<text x="132.3" y="97.2">0.7</text>
<text x="137" y="97.2">0.8</text>
<text x="141.7" y="97.2">0.9</text>
<text x="147.3" y="97.2">1</text>
<text x="151.1" y="97.2">1.1</text>
<text x="155.9" y="97.2">1.2</text>
<text x="160.6" y="97.2">1.3</text>
<text x="165.3" y="97.2">1.4</text>
<text x="170" y="97.2">1.5</text>
<text x="174.7" y="97.2">1.6</text>
<text x="179.4" y="97.2">1.7</text>
<text x="184.1" y="97.2">1.8</text>
<text x="188.8" y="97.2">1.9</text>
<text x="194.3" y="97.2">2</text>
<text x="22" y="117.5">22</text>
<text x="22" y="124">20</text>
<text x="22" y="120.7">21</text>
<text x="22" y="130.6">18</text>
<text x="22" y="127.3">19</text>
<text x="22" y="137.2">16</text>
<text x="22" y="133.9">17</text>
<text x="22" y="143.8">14</text>
<text x="22" y="140.5">15</text>
<text x="56" y="141.3">85°C</text>
<text x="22" y="147.1">13</text>
<text x="56" y="144.7">25°C</text>
<text x="56" y="148">-40°C</text>
<text x="22" y="153.7">11</text>
<text x="22" y="150.4">12</text>
<text x="22" y="157">10</text>
<text x="24.5" y="160.6">0.5</text>
<text x="29.5" y="160.6">0.6</text>
<text x="34.4" y="160.6">0.7</text>
<text x="39.4" y="160.6">0.8</text>
<text x="44.4" y="160.6">0.9</text>
<text x="50.2" y="160.6">1</text>
<text x="54.3" y="160.6">1.1</text>
<text x="59.3" y="160.6">1.2</text>
<text x="64.3" y="160.6">1.3</text>
<text x="69.3" y="160.6">1.4</text>
<text x="74.2" y="160.6">1.5</text>
<text x="79.2" y="160.6">1.6</text>
<text x="84.2" y="160.6">1.7</text>
<text x="89.2" y="160.6">1.8</text>
<text x="94.1" y="160.6">1.9</text>
<text x="99.9" y="160.6">2</text>
</g>
<g font-size="1.9">
<text x="121.5" y="56.9">0</text>
<text x="119.8" y="79">-15</text>
</g>
</svg>
